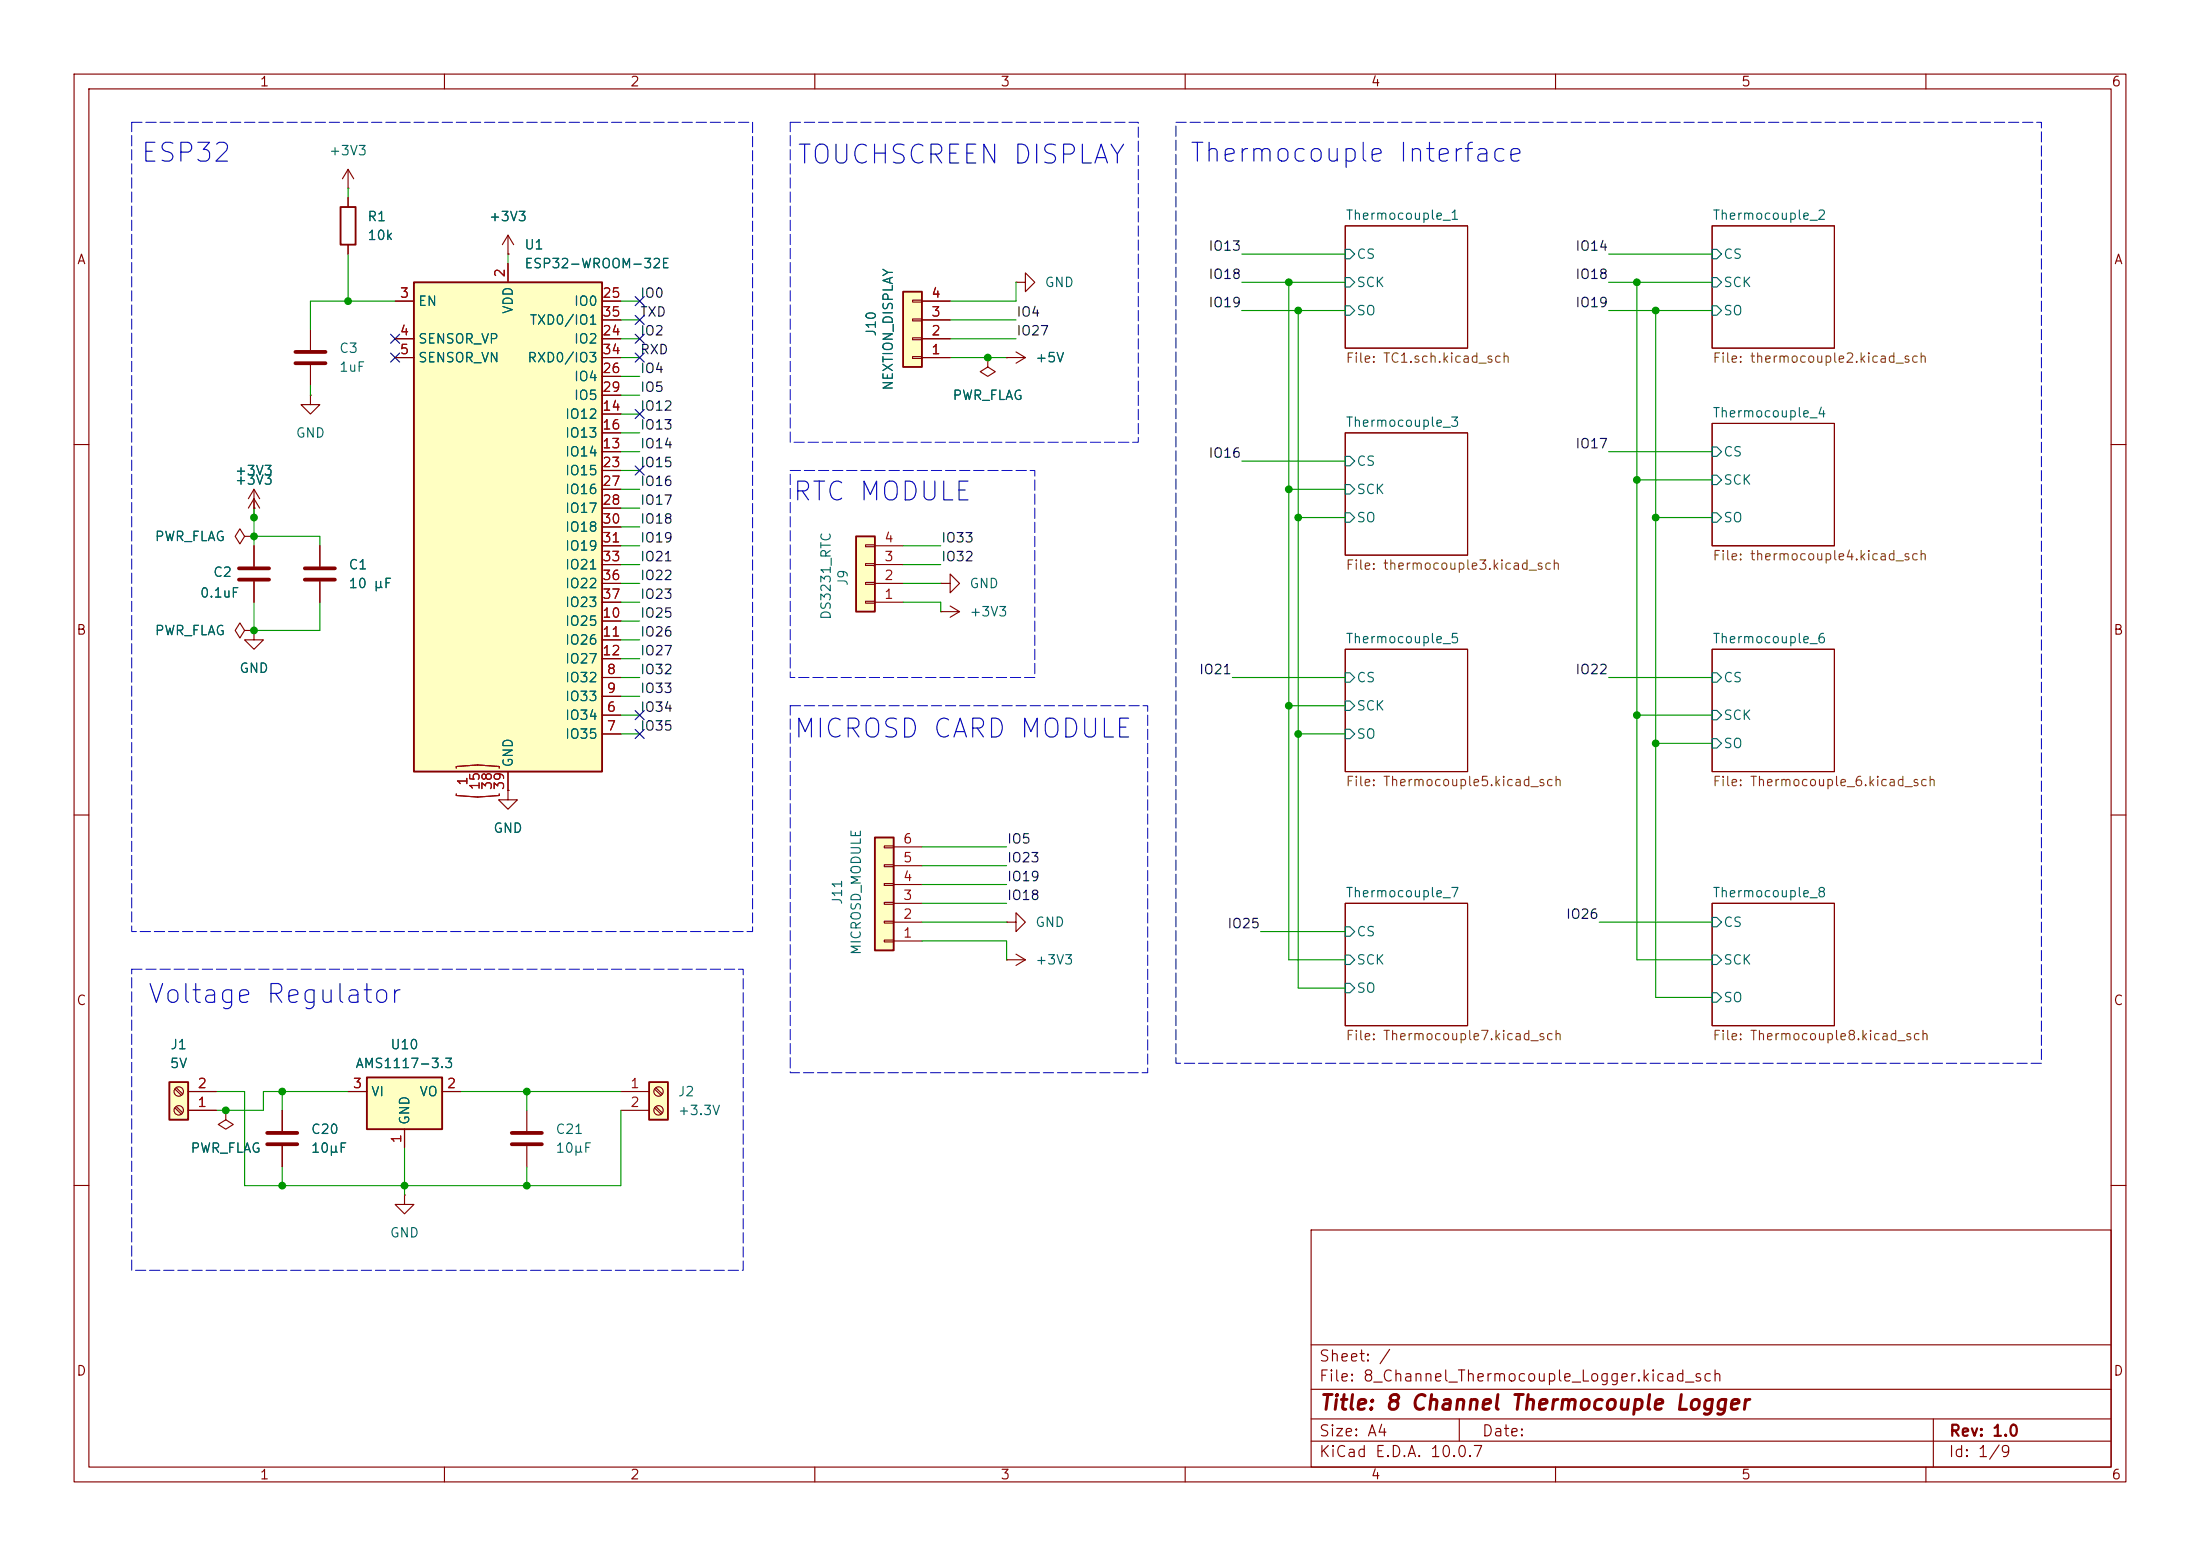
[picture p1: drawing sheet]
<svg xmlns="http://www.w3.org/2000/svg" width="297mm" height="210mm" viewBox="0 0 297 210" stroke-linecap="round" stroke-linejoin="round" font-family="sans-serif">
<g fill="none" stroke="#840000" stroke-width=".15">
<path d="M10 10h277v190h-277zM12 12h273v186h-273zM60 10v2M110 10v2M160 10v2M210 10v2M260 10v2M137.2 38.1h1.2v-1.3l1.3 1.3-1.3 1.3v-1.3M137.2 38.1h.1M181.6 30.5h16.5v16.5h-16.5zM231.1 30.5h16.5v16.5h-16.5zM181.6 58.4h16.5v16.5h-16.5z"/>
<path d="M231.1 57.2h16.5v16.5h-16.5zM10 60h2M285 60h2M181.6 87.6h16.5v16.5h-16.5zM231.1 87.6h16.5v16.5h-16.5zM10 110h2M285 110h2M181.6 121.9h16.5v16.5h-16.5zM231.1 121.9h16.5v16.5h-16.5zM10 160h2M177 166h108v32h-108zM285 160h2"/>
<path d="M60 198v2M110 198v2M160 198v2M177 194.5h108M177 191.5h108M177 187.5h108M177 181.5h108M197 191.5v3M210 198v2M260 198v2M261 191.5v6.5"/>
</g>
<g fill="none" stroke="#006464" stroke-width=".15">
<path d="M181.6 33.7h.6l.7 .6-.7 .6h-.6zM181.6 37.5h.6l.7 .6-.7 .6h-.6zM231.1 33.7h.7l.6 .6-.6 .6h-.7zM231.1 37.5h.7l.6 .6-.6 .6h-.7zM181.6 41.3h.6l.7 .6-.7 .6h-.6zM231.1 41.3h.7l.6 .6-.6 .6h-.7zM181.6 61.6h.6l.7 .6-.7 .7h-.6zM181.6 65.4h.6l.7 .6-.7 .7h-.6zM181.6 69.2h.6l.7 .7-.7 .6h-.6zM231.1 60.3h.7l.6 .7-.6 .6h-.7zM231.1 64.1h.7l.6 .7-.6 .6h-.7zM231.1 69.2h.7l.6 .7-.6 .6h-.7z"/>
<path d="M181.6 90.8h.6l.7 .6-.7 .7h-.6zM181.6 94.6h.6l.7 .7-.7 .6h-.6zM181.6 98.4h.6l.7 .7-.7 .6h-.6zM231.1 90.8h.7l.6 .6-.6 .7h-.7zM231.1 95.9h.7l.6 .6-.6 .7h-.7zM231.1 99.7h.7l.6 .6-.6 .7h-.7zM181.6 125.1h.6l.7 .6-.7 .7h-.6zM181.6 128.9h.6l.7 .6-.7 .7h-.6zM181.6 132.7h.6l.7 .7-.7 .6h-.6zM231.1 123.8h.7l.6 .7-.6 .6h-.7zM231.1 128.9h.7l.6 .6-.6 .7h-.7zM231.1 134h.7l.6 .6-.6 .7h-.7z"/>
</g>
<path d="M121.9 39.4h2.6v10.1h-2.6z" fill="#ffffc2"/>
<path d="M121.9 39.4h2.6v10.1h-2.6z" fill="none" stroke="#840000" stroke-width=".25"/>
<path d="M123.2 48.1h1.3v.3h-1.3zM123.2 45.6h1.3v.2h-1.3zM123.2 43.1h1.3v.2h-1.3zM123.2 40.5h1.3v.3h-1.3zM124.5 48.3h3.8M124.5 45.7h3.8M124.5 43.2h3.8M124.5 40.6h3.8M133.3 48.3v1.2l1.1 .7-1.1 .6-1-.6 1-.7M133.3 48.3h.1" fill="none" stroke="#840000" stroke-width=".15"/>
<path d="M118.1 113h2.5v15.3h-2.5z" fill="#ffffc2"/>
<path d="M118.1 113h2.5v15.3h-2.5z" fill="none" stroke="#840000" stroke-width=".25"/>
<g fill="none" stroke="#840000" stroke-width=".15">
<path d="M135.9 48.3h.1M135.9 48.3h2.5M137.2 47.5l1.2 .8M138.4 48.3l-1.2 .7M34.3 68.6h.1M34.3 66l-.8 1.3M34.3 66l.8 1.3M34.3 66v2.6M43.2 73.7v2.8M43.2 78.5v2.8M127 82.6h.1M127 82.6h2.5"/>
<path d="M128.3 81.8l1.2 .8M129.5 82.6l-1.2 .7M119.4 119.3h1.2v.2h-1.2zM119.4 116.7h1.2v.3h-1.2zM119.4 114.2h1.2v.2h-1.2zM120.6 119.4h3.9M120.6 116.8h3.9M120.6 114.3h3.9M119.4 126.9h1.2v.2h-1.2zM119.4 124.3h1.2v.3h-1.2zM119.4 121.8h1.2v.2h-1.2zM120.6 127h3.9"/>
<path d="M120.6 124.5h3.9M120.6 121.9h3.9M135.9 124.5h1.3v-1.3l1.2 1.3-1.2 1.2v-1.2M135.9 124.5h.1"/>
</g>
<path d="M41.1 76.7h4.1M41.1 78.2h4.1" fill="none" stroke="#840000" stroke-width=".51"/>
<path d="M55.9 38.1h25.4v66h-25.4z" fill="#ffffc2"/>
<path d="M46 27.9h2v5.1h-2zM55.9 38.1h25.4v66h-25.4z" fill="none" stroke="#840000" stroke-width=".25"/>
<g fill="none" stroke="#840000" stroke-width=".15">
<path d="M47 25.4h.1M47 22.9l-.8 1.2M47 22.9l.8 1.2M47 22.9v2.5M47 26.7v1.2M47 33v1.3M68.6 34.3h.1M68.6 31.8v2.5M68.6 35.6v2.5M68.6 31.8l-.8 1.2M68.6 31.8l.7 1.2M41.9 53.3v1.3h1.3l-1.3 1.3-1.3-1.3h1.3"/>
<path d="M41.9 53.3h.1M41.9 44.5v2.7M41.9 49.3v2.8M53.3 40.6h2.6M53.3 45.7h2.6M53.3 48.3h2.6M81.3 40.6h2.5M81.3 45.7h2.5M81.3 48.3h2.5M81.3 55.9h2.5M81.3 58.4h2.5M81.3 50.8h2.5"/>
<path d="M81.3 53.3h2.5M81.3 43.2h2.5M33 72.4l-.6-1-.7 1 .7 1 .6-1h1.3M34.3 72.4h.1M34.3 73.7v2.8M34.3 78.5v2.8M81.3 61h2.5M81.3 63.5h2.5M81.3 66h2.5M81.3 68.6h2.5M81.3 71.1h2.5M81.3 73.7h2.5"/>
<path d="M81.3 76.2h2.5M81.3 78.7h2.5M33 85.1l-.6-1-.7 1 .7 1 .6-1h1.3M34.3 85.1h.1M34.3 85.1v1.3h1.3l-1.3 1.2-1.3-1.2h1.3M81.3 96.5h2.5M81.3 99.1h2.5M81.3 91.4h2.5M81.3 94h2.5M81.3 83.8h2.5M81.3 86.4h2.5M81.3 88.9h2.5"/>
<path d="M81.3 81.3h2.5M68.6 106.7v1.3h1.2l-1.2 1.2-1.3-1.2h1.3M68.6 106.7h.1M68.6 104.1v2.6M135.9 129.5h.1M135.9 129.5h2.5M137.2 128.8l1.2 .7M138.4 129.5l-1.2 .8"/>
</g>
<path d="M61.6 103.7v-.2l2.9-.3 2.9 .3v.2M61.6 107.2v.2l2.9 .2 2.9-.2v-.2" fill="none" stroke="#a90000" stroke-width=".15"/>
<path d="M39.9 47.5h4M39.9 49h4M32.3 76.7h4M32.3 78.2h4" fill="none" stroke="#840000" stroke-width=".51"/>
<path d="M49.5 145.4h10.2v7h-10.2z" fill="#ffffc2"/>
<path d="M49.5 145.4h10.2v7h-10.2z" fill="none" stroke="#840000" stroke-width=".25"/>
<path d="M34.3 69.9h.1M34.3 67.3l-.8 1.3M34.3 67.3l.8 1.3M34.3 67.3v2.6M30.5 149.9v1.2l1 .7-1 .6-1-.6 1-.7M30.5 149.9h.1M38.1 149.9v2.8M38.1 154.7v2.8M47 147.3h2.5M54.6 152.4v2.5M59.7 147.3h2.5" fill="none" stroke="#840000" stroke-width=".15"/>
<path d="M36.1 152.9h4M36.1 154.4h4" fill="none" stroke="#840000" stroke-width=".51"/>
<path d="M22.9 146.1h2.5v5h-2.5z" fill="#ffffc2"/>
<path d="M22.9 146.1h2.5v5h-2.5z" fill="none" stroke="#840000" stroke-width=".25"/>
<g fill="none" stroke="#840000" stroke-width=".15">
<path d="M23.6 149.5l.9 .9M23.6 147l.9 .8M23.8 149.4l.9 .8M23.8 146.8l.9 .9M25.4 149.9h3.8M25.4 147.3h3.8M71.1 149.9v2.8M71.1 154.7v2.8M54.6 161.3v1.3h1.3l-1.3 1.2-1.3-1.2h1.3M54.6 161.3h.1"/>
<circle cx="24.1" cy="149.9" r=".63"/>
<circle cx="24.1" cy="147.3" r=".63"/>
</g>
<path d="M69.1 152.9h4.1M69.1 154.4h4.1" fill="none" stroke="#840000" stroke-width=".51"/>
<path d="M87.6 146.1h2.6v5h-2.6z" fill="#ffffc2"/>
<path d="M87.6 146.1h2.6v5h-2.6z" fill="none" stroke="#840000" stroke-width=".25"/>
<g fill="none" stroke="#840000" stroke-width=".15">
<path d="M127 78.7h1.3v-1.2l1.2 1.2-1.2 1.3v-1.3M127 78.7h.1M83.8 147.3h3.8M83.8 149.9h3.8M88.4 147l.8 .8M88.4 149.5l.8 .9M88.5 146.8l.9 .9M88.5 149.4l.9 .8"/>
<circle cx="88.9" cy="149.9" r=".63"/>
<circle cx="88.9" cy="147.3" r=".63"/>
</g>
<path d="M115.6 72.4h2.5v10.2h-2.5z" fill="#ffffc2"/>
<path d="M115.6 72.4h2.5v10.2h-2.5z" fill="none" stroke="#840000" stroke-width=".25"/>
<g fill="none" stroke="#840000" stroke-width=".15">
<path d="M47 26.7v1.2M47 33v1.3M68.6 34.3h.1M68.6 35.6v2.5M53.3 48.3h2.6M53.3 45.7h2.6M53.3 40.6h2.6M81.3 48.3h2.5M81.3 45.7h2.5M81.3 43.2h2.5M81.3 40.6h2.5M81.3 55.9h2.5"/>
<path d="M81.3 58.4h2.5M81.3 50.8h2.5M81.3 53.3h2.5M124.5 48.3h3.8M124.5 45.7h3.8M124.5 43.2h3.8M124.5 40.6h3.8M133.3 48.3h.1M135.9 48.3h.1M34.3 68.6h.1M34.3 69.9h.1M34.3 72.4h.1"/>
<path d="M34.3 73.7v2.8M34.3 78.5v2.8M43.2 73.7v2.8M43.2 78.5v2.8M81.3 78.7h2.5M81.3 76.2h2.5M81.3 73.7h2.5M81.3 61h2.5M81.3 63.5h2.5M81.3 66h2.5M81.3 68.6h2.5M81.3 71.1h2.5"/>
<path d="M116.8 78.6h1.3v.3h-1.3zM116.8 76.1h1.3v.2h-1.3zM116.8 73.5h1.3v.3h-1.3zM118.1 78.7h3.8M118.1 76.2h3.8M118.1 73.7h3.8M34.3 85.1h.1M81.3 81.3h2.5M81.3 96.5h2.5M81.3 99.1h2.5M81.3 91.4h2.5M81.3 94h2.5"/>
<path d="M81.3 83.8h2.5M81.3 86.4h2.5M81.3 88.9h2.5M116.8 81.2h1.3v.2h-1.3zM118.1 81.3h3.8M68.6 106.7h.1M68.6 104.1v2.6M25.4 147.3h3.8M25.4 149.9h3.8M30.5 149.9h.1M38.1 149.9v2.8M38.1 154.7v2.8"/>
<path d="M47 147.3h2.5M54.6 152.4v2.5M59.7 147.3h2.5"/>
</g>
<g fill="none" stroke="#009600" stroke-width=".15">
<path d="M47 25.4v1.3M47 34.3v6.3M68.6 34.3v1.3M137.2 38.1v2.5h-8.9M167.6 38.1h14M167.6 34.3h14M174 38.1v91.4h7.6M217.2 38.1h13.9M217.2 34.3h13.9M221 38.1v91.4h10.1M41.9 52.1v1.2M53.3 40.6h-11.4v3.9"/>
<path d="M83.8 40.6h2.6M83.8 43.2h2.6M83.8 53.3h2.6M83.8 55.9h2.6M83.8 45.7h2.6M83.8 50.8h2.6M83.8 48.3h2.6M83.8 58.4h2.6M128.3 43.2h8.9M128.3 45.7h8.9M128.3 48.3h7.6M167.6 41.9h14"/>
<path d="M175.3 41.9v91.5h6.3M217.2 41.9h13.9M223.5 41.9v92.7h7.6M34.3 68.6v5.1M34.3 72.4h8.9v1.3M83.8 66h2.6M83.8 78.7h2.6M83.8 76.2h2.6M83.8 68.6h2.6M83.8 71.1h2.6M83.8 73.7h2.6M83.8 61h2.6"/>
<path d="M83.8 63.5h2.6M121.9 78.7h5.1M121.9 76.2h5.1M121.9 73.7h5.1M167.6 62.2h14M174 66h7.6M175.3 69.9h6.3M217.2 61h13.9M221 64.8h10.1M223.5 69.9h7.6M34.3 81.3v3.8h8.9v-3.8M83.8 99.1h2.6"/>
<path d="M83.8 91.4h2.6M83.8 96.5h2.6M83.8 94h2.6M83.8 81.3h2.6M83.8 83.8h2.6M83.8 86.4h2.6M83.8 88.9h2.6M121.9 81.3h5.1v1.3M166.4 91.4h15.2M174 95.3h7.6M175.3 99.1h6.3M217.2 91.4h13.9"/>
<path d="M221 96.5h10.1M124.5 114.3h11.4M124.5 119.4h11.4M124.5 116.8h11.4M223.5 100.3h7.6M124.5 124.5h11.4M124.5 121.9h11.4M124.5 127h11.4v2.5M170.2 125.7h11.4M215.9 124.5h15.2M29.2 147.3h3.8v12.7h50.8v-10.1M38.1 147.3v2.6"/>
<path d="M38.1 157.5v2.5M47 147.3h-11.4v2.6h-6.4M54.6 154.9v6.4M62.2 147.3h21.6M71.1 147.3v2.6M71.1 157.5v2.5"/>
</g>
<g fill="none" stroke="#000084" stroke-width=".15">
<path d="M52.7 45.1l1.2 1.2M52.7 47.7l1.2 1.2M53.9 45.1l-1.2 1.2M53.9 47.7l-1.2 1.2M85.8 47.7l1.2 1.2M85.8 45.1l1.2 1.2M85.8 55.3l1.2 1.2M85.8 42.6l1.2 1.2M85.8 40l1.2 1.2M87 47.7l-1.2 1.2M87 45.1l-1.2 1.2M87 55.3l-1.2 1.2"/>
<path d="M87 42.6l-1.2 1.2M87 40l-1.2 1.2M85.8 62.9l1.2 1.2M87 62.9l-1.2 1.2M85.8 98.5l1.2 1.2M85.8 95.9l1.2 1.2M87 98.5l-1.2 1.2M87 95.9l-1.2 1.2"/>
</g>
<path d="M17.8 16.5h83.8v109.2h-83.8zM106.7 16.5h47v43.2h-47zM158.7 16.5h116.9v127h-116.9zM106.7 63.5h33v27.9h-33zM106.7 95.3h48.2v49.5h-48.2zM17.8 130.8h82.5v40.7h-82.5z" fill="none" stroke="#0000c2" stroke-width=".14" stroke-dasharray="1.4 .5"/>
<path d="M61.6 103.7v-.2l2.9-.3 2.9 .3v.2M61.6 107.2v.2l2.9 .2 2.9-.2v-.2" fill="none" stroke="#a90000" stroke-width=".15"/>
<g fill="#009600" stroke="#009600" stroke-width=".14">
<circle cx="223.5" cy="69.9" r=".46"/>
<circle cx="221" cy="64.8" r=".46"/>
<circle cx="223.5" cy="100.3" r=".46"/>
<circle cx="221" cy="96.5" r=".46"/>
<circle cx="221" cy="38.1" r=".46"/>
<circle cx="223.5" cy="41.9" r=".46"/>
<circle cx="175.3" cy="99.1" r=".46"/>
<circle cx="174" cy="66" r=".46"/>
<circle cx="175.3" cy="41.9" r=".46"/>
<circle cx="174" cy="38.1" r=".46"/>
<circle cx="174" cy="95.3" r=".46"/>
<circle cx="175.3" cy="69.9" r=".46"/>
<circle cx="133.3" cy="48.3" r=".46"/>
<circle cx="34.3" cy="69.9" r=".46"/>
<circle cx="34.3" cy="72.4" r=".46"/>
<circle cx="47" cy="40.6" r=".46"/>
<circle cx="34.3" cy="85.1" r=".46"/>
<circle cx="38.1" cy="147.3" r=".46"/>
<circle cx="38.1" cy="160" r=".46"/>
<circle cx="30.5" cy="149.9" r=".46"/>
<circle cx="54.6" cy="160" r=".46"/>
<circle cx="71.1" cy="160" r=".46"/>
<circle cx="71.1" cy="147.3" r=".46"/>
</g>
<g font-size="2.5" fill="#0000c2">
<text x="18.8" y="22.5">ESP32</text>
<text x="107.4" y="22.8">TOUCHSCREEN DISPLAY</text>
<text x="160.4" y="22.5">Thermocouple Interface</text>
<text x="106.8" y="68.2">RTC MODULE</text>
<text x="107" y="100.2">MICROSD CARD MODULE</text>
<text x="19.8" y="136.1">Voltage Regulator</text>
</g>
<text font-size="2" fill="#840000" x="178" y="190.8">Title: 8 Channel Thermocouple Logger</text>
<g font-size="1.5" fill="#840000">
<text x="178" y="184.1">Sheet: /</text>
<text x="178" y="186.8">File: 8_Channel_Thermocouple_Logger.kicad_sch</text>
<text x="178" y="197">KiCad E.D.A. 10.0.7</text>
<text x="178" y="194.2">Size: A4</text>
<text x="200" y="194.2">Date:</text>
<text x="263" y="197">Id: 1/9</text>
<text x="263" y="194.2">Rev: 1.0</text>
</g>
<g font-size="1.3" fill="#840000">
<text x="35" y="12">1</text>
<text x="85" y="12">2</text>
<text x="135" y="12">3</text>
<text x="185" y="12">4</text>
<text x="235" y="12">5</text>
<text x="285" y="12">6</text>
<text x="10.3" y="36">A</text>
<text x="285.3" y="36">A</text>
<text x="10.2" y="86">B</text>
<text x="285.2" y="86">B</text>
<text x="10.2" y="136">C</text>
<text x="285.2" y="136">C</text>
<text x="10.2" y="186">D</text>
<text x="285.2" y="186">D</text>
<text x="35" y="200">1</text>
<text x="85" y="200">2</text>
<text x="135" y="200">3</text>
<text x="185" y="200">4</text>
<text x="235" y="200">5</text>
<text x="285" y="200">6</text>
</g>
<g font-size="1.3" fill="#006464">
<text x="44.3" y="21.3">+3V3</text>
<text x="181.6" y="30">Thermocouple_1</text>
<text x="231.1" y="30">Thermocouple_2</text>
<text x="49.5" y="30.2">R1</text>
<text x="49.5" y="32.7">10k</text>
<text x="65.9" y="30.2">+3V3</text>
<text x="70.7" y="34">U1</text>
<text x="183" y="35.3">CS</text>
<text x="232.6" y="35.3">CS</text>
<text x="56.4" y="41.6">EN</text>
<text x="70.7" y="36.5">ESP32-WROOM-32E</text>
<text x="77.4" y="41.6">IO0</text>
<text x="141" y="39.1">GND</text>
<text x="183" y="39.1">SCK</text>
<text x="232.6" y="39.1">SCK</text>
<text x="45.7" y="48">C3</text>
<text x="56.4" y="46.7">SENSOR_VP</text>
<text x="69.5" y="42.5" transform="rotate(-90 69.5 42.5)">VDD</text>
<text x="71.4" y="44.1">TXD0/IO1</text>
<text x="77.4" y="46.7">IO2</text>
<text x="118.6" y="45.5" transform="rotate(-90 118.6 45.5)">J10</text>
<text x="183" y="42.9">SO</text>
<text x="232.6" y="42.9">SO</text>
<text x="45.7" y="50.5">1uF</text>
<text x="56.4" y="49.2">SENSOR_VN</text>
<text x="71.1" y="49.2">RXD0/IO3</text>
<text x="77.4" y="51.8">IO4</text>
<text x="120.9" y="52.8" transform="rotate(-90 120.9 52.8)">NEXTION_DISPLAY</text>
<text x="139.7" y="49.2">+5V</text>
<text x="39.8" y="59.4">GND</text>
<text x="76.2" y="56.8">IO12</text>
<text x="76.2" y="59.4">IO13</text>
<text x="77.4" y="54.3">IO5</text>
<text x="128.5" y="54.3">PWR_FLAG</text>
<text x="181.6" y="57.9">Thermocouple_3</text>
<text x="231.1" y="56.7">Thermocouple_4</text>
<text x="31.6" y="64.5">+3V3</text>
<text x="31.6" y="65.7">+3V3</text>
<text x="76.2" y="61.9">IO14</text>
<text x="76.2" y="64.5">IO15</text>
<text x="183" y="63.2">CS</text>
<text x="232.6" y="61.9">CS</text>
<text x="232.6" y="65.7">SCK</text>
<text x="76.2" y="67">IO16</text>
<text x="76.2" y="69.5">IO17</text>
<text x="183" y="67">SCK</text>
<text x="183" y="70.8">SO</text>
<text x="232.6" y="70.8">SO</text>
<text x="20.8" y="73.4">PWR_FLAG</text>
<text x="47" y="77.2">C1</text>
<text x="76.2" y="72.1">IO18</text>
<text x="76.2" y="74.6">IO19</text>
<text x="76.2" y="77.2">IO21</text>
<text x="26.9" y="81">0.1uF</text>
<text x="28.7" y="78.2">C2</text>
<text x="47" y="79.7">10 µF</text>
<text x="76.2" y="79.7">IO22</text>
<text x="76.2" y="82.2">IO23</text>
<text x="112.5" y="83.7" transform="rotate(-90 112.5 83.7)">DS3231_RTC</text>
<text x="114.8" y="79.2" transform="rotate(-90 114.8 79.2)">J9</text>
<text x="130.8" y="83.5">+3V3</text>
<text x="130.8" y="79.7">GND</text>
<text x="20.8" y="86.1">PWR_FLAG</text>
<text x="76.2" y="84.8">IO25</text>
<text x="76.2" y="87.3">IO26</text>
<text x="76.2" y="89.9">IO27</text>
<text x="181.6" y="87.1">Thermocouple_5</text>
<text x="231.1" y="87.1">Thermocouple_6</text>
<text x="32.2" y="91.1">GND</text>
<text x="76.2" y="92.4">IO32</text>
<text x="76.2" y="94.9">IO33</text>
<text x="183" y="92.4">CS</text>
<text x="232.6" y="92.4">CS</text>
<text x="76.2" y="97.5">IO34</text>
<text x="76.2" y="100">IO35</text>
<text x="183" y="96.2">SCK</text>
<text x="183" y="100">SO</text>
<text x="232.6" y="97.5">SCK</text>
<text x="232.6" y="101.3">SO</text>
<text x="69.5" y="103.7" transform="rotate(-90 69.5 103.7)">GND</text>
<text x="66.5" y="112.7">GND</text>
<text x="114" y="122.2" transform="rotate(-90 114 122.2)">J11</text>
<text x="139.7" y="125.4">GND</text>
<text x="181.6" y="121.4">Thermocouple_7</text>
<text x="231.1" y="121.4">Thermocouple_8</text>
<text x="232.6" y="125.4">CS</text>
<text x="116.5" y="129" transform="rotate(-90 116.5 129)">MICROSD_MODULE</text>
<text x="139.7" y="130.5">+3V3</text>
<text x="183" y="126.7">CS</text>
<text x="183" y="130.5">SCK</text>
<text x="232.6" y="130.5">SCK</text>
<text x="183" y="134.3">SO</text>
<text x="232.6" y="135.6">SO</text>
<text x="22.9" y="141.9">J1</text>
<text x="52.6" y="141.9">U10</text>
<text x="22.9" y="144.5">5V</text>
<text x="47.9" y="144.5">AMS1117-3.3</text>
<text x="50" y="148.3">VI</text>
<text x="56.5" y="148.3">VO</text>
<text x="91.4" y="148.3">J2</text>
<text x="25.6" y="155.9">PWR_FLAG</text>
<text x="41.9" y="153.4">C20</text>
<text x="41.9" y="155.9">10µF</text>
<text x="55.6" y="151.9" transform="rotate(-90 55.6 151.9)">GND</text>
<text x="74.9" y="153.4">C21</text>
<text x="74.9" y="155.9">10µF</text>
<text x="91.4" y="150.8">+3.3V</text>
<text x="52.5" y="167.3">GND</text>
</g>
<g font-size="1.3" fill="#0f0f0f">
<text x="163.1" y="34.2">IO13</text>
<text x="212.6" y="34.2">IO14</text>
<text x="86.3" y="40.5">IO0</text>
<text x="163.1" y="38">IO18</text>
<text x="163.1" y="41.8">IO19</text>
<text x="212.6" y="41.8">IO19</text>
<text x="212.6" y="38">IO18</text>
<text x="86.3" y="43.1">TXD</text>
<text x="86.3" y="45.6">IO2</text>
<text x="137.1" y="43.1">IO4</text>
<text x="137.1" y="45.6">IO27</text>
<text x="86.3" y="50.7">IO4</text>
<text x="86.3" y="48.1">RXD</text>
<text x="86.3" y="53.2">IO5</text>
<text x="86.3" y="55.8">IO12</text>
<text x="86.3" y="58.3">IO13</text>
<text x="86.3" y="60.8">IO14</text>
<text x="86.3" y="63.4">IO15</text>
<text x="86.3" y="65.9">IO16</text>
<text x="163.1" y="62.1">IO16</text>
<text x="212.6" y="60.8">IO17</text>
<text x="86.3" y="68.5">IO17</text>
<text x="86.3" y="71">IO18</text>
<text x="86.3" y="76.1">IO21</text>
<text x="86.3" y="73.5">IO19</text>
<text x="127" y="73.5">IO33</text>
<text x="127" y="76.1">IO32</text>
<text x="86.3" y="81.2">IO23</text>
<text x="86.3" y="78.6">IO22</text>
<text x="86.3" y="83.7">IO25</text>
<text x="86.3" y="88.8">IO27</text>
<text x="86.3" y="86.2">IO26</text>
<text x="86.3" y="93.9">IO33</text>
<text x="86.3" y="91.3">IO32</text>
<text x="161.8" y="91.3">IO21</text>
<text x="212.6" y="91.3">IO22</text>
<text x="86.3" y="98.9">IO35</text>
<text x="86.3" y="96.4">IO34</text>
<text x="135.9" y="116.7">IO23</text>
<text x="135.9" y="114.2">IO5</text>
<text x="135.9" y="119.3">IO19</text>
<text x="135.9" y="121.8">IO18</text>
<text x="165.6" y="125.6">IO25</text>
<text x="211.3" y="124.3">IO26</text>
</g>
<g font-size="1.3" fill="#a90000">
<text x="53.9" y="40.5">3</text>
<text x="68.4" y="37.6" transform="rotate(-90 68.4 37.6)">2</text>
<text x="81.2" y="40.5">25</text>
<text x="125.6" y="40.5">4</text>
<text x="53.9" y="45.6">4</text>
<text x="81.2" y="45.6">24</text>
<text x="81.2" y="43">35</text>
<text x="125.6" y="45.6">2</text>
<text x="125.6" y="43">3</text>
<text x="53.9" y="48.1">5</text>
<text x="81.2" y="50.7">26</text>
<text x="81.2" y="53.2">29</text>
<text x="81.2" y="48.1">34</text>
<text x="125.6" y="48.1">1</text>
<text x="81.2" y="55.7">14</text>
<text x="81.2" y="58.3">16</text>
<text x="81.2" y="60.8">13</text>
<text x="81.2" y="63.4">23</text>
<text x="81.2" y="65.9">27</text>
<text x="81.2" y="68.4">28</text>
<text x="81.2" y="71">30</text>
<text x="81.2" y="73.5">31</text>
<text x="81.2" y="76.1">33</text>
<text x="119.3" y="76.1">3</text>
<text x="119.3" y="73.5">4</text>
<text x="81.2" y="83.7">10</text>
<text x="81.2" y="78.6">36</text>
<text x="81.2" y="81.1">37</text>
<text x="119.3" y="81.1">1</text>
<text x="119.3" y="78.6">2</text>
<text x="81.2" y="86.2">11</text>
<text x="81.2" y="88.8">12</text>
<text x="81.8" y="91.3">8</text>
<text x="81.8" y="93.8">9</text>
<text x="81.8" y="96.4">6</text>
<text x="81.8" y="98.9">7</text>
<text x="63.4" y="106.1" transform="rotate(-90 63.4 106.1)">1</text>
<text x="65.1" y="106.7" transform="rotate(-90 65.1 106.7)">15</text>
<text x="66.7" y="106.7" transform="rotate(-90 66.7 106.7)">38</text>
<text x="68.4" y="106.7" transform="rotate(-90 68.4 106.7)">39</text>
<text x="121.8" y="119.2">4</text>
<text x="121.8" y="116.7">5</text>
<text x="121.8" y="114.2">6</text>
<text x="121.8" y="124.3">2</text>
<text x="121.8" y="121.8">3</text>
<text x="121.8" y="126.9">1</text>
<text x="26.6" y="149.7">1</text>
<text x="26.6" y="147.2">2</text>
<text x="47.5" y="147.2">3</text>
<text x="60.2" y="147.2">2</text>
<text x="85" y="147.2">1</text>
<text x="85" y="149.7">2</text>
<text x="54.5" y="154.4" transform="rotate(-90 54.5 154.4)">1</text>
</g>
<g font-size="1.3" fill="#725600">
<text x="181.6" y="49.3">File: TC1.sch.kicad_sch</text>
<text x="231.1" y="49.3">File: thermocouple2.kicad_sch</text>
<text x="181.6" y="77.2">File: thermocouple3.kicad_sch</text>
<text x="231.1" y="76">File: thermocouple4.kicad_sch</text>
<text x="181.6" y="106.4">File: Thermocouple5.kicad_sch</text>
<text x="231.1" y="106.4">File: Thermocouple_6.kicad_sch</text>
<text x="181.6" y="140.7">File: Thermocouple7.kicad_sch</text>
<text x="231.1" y="140.7">File: Thermocouple8.kicad_sch</text>
</g>
</svg>
